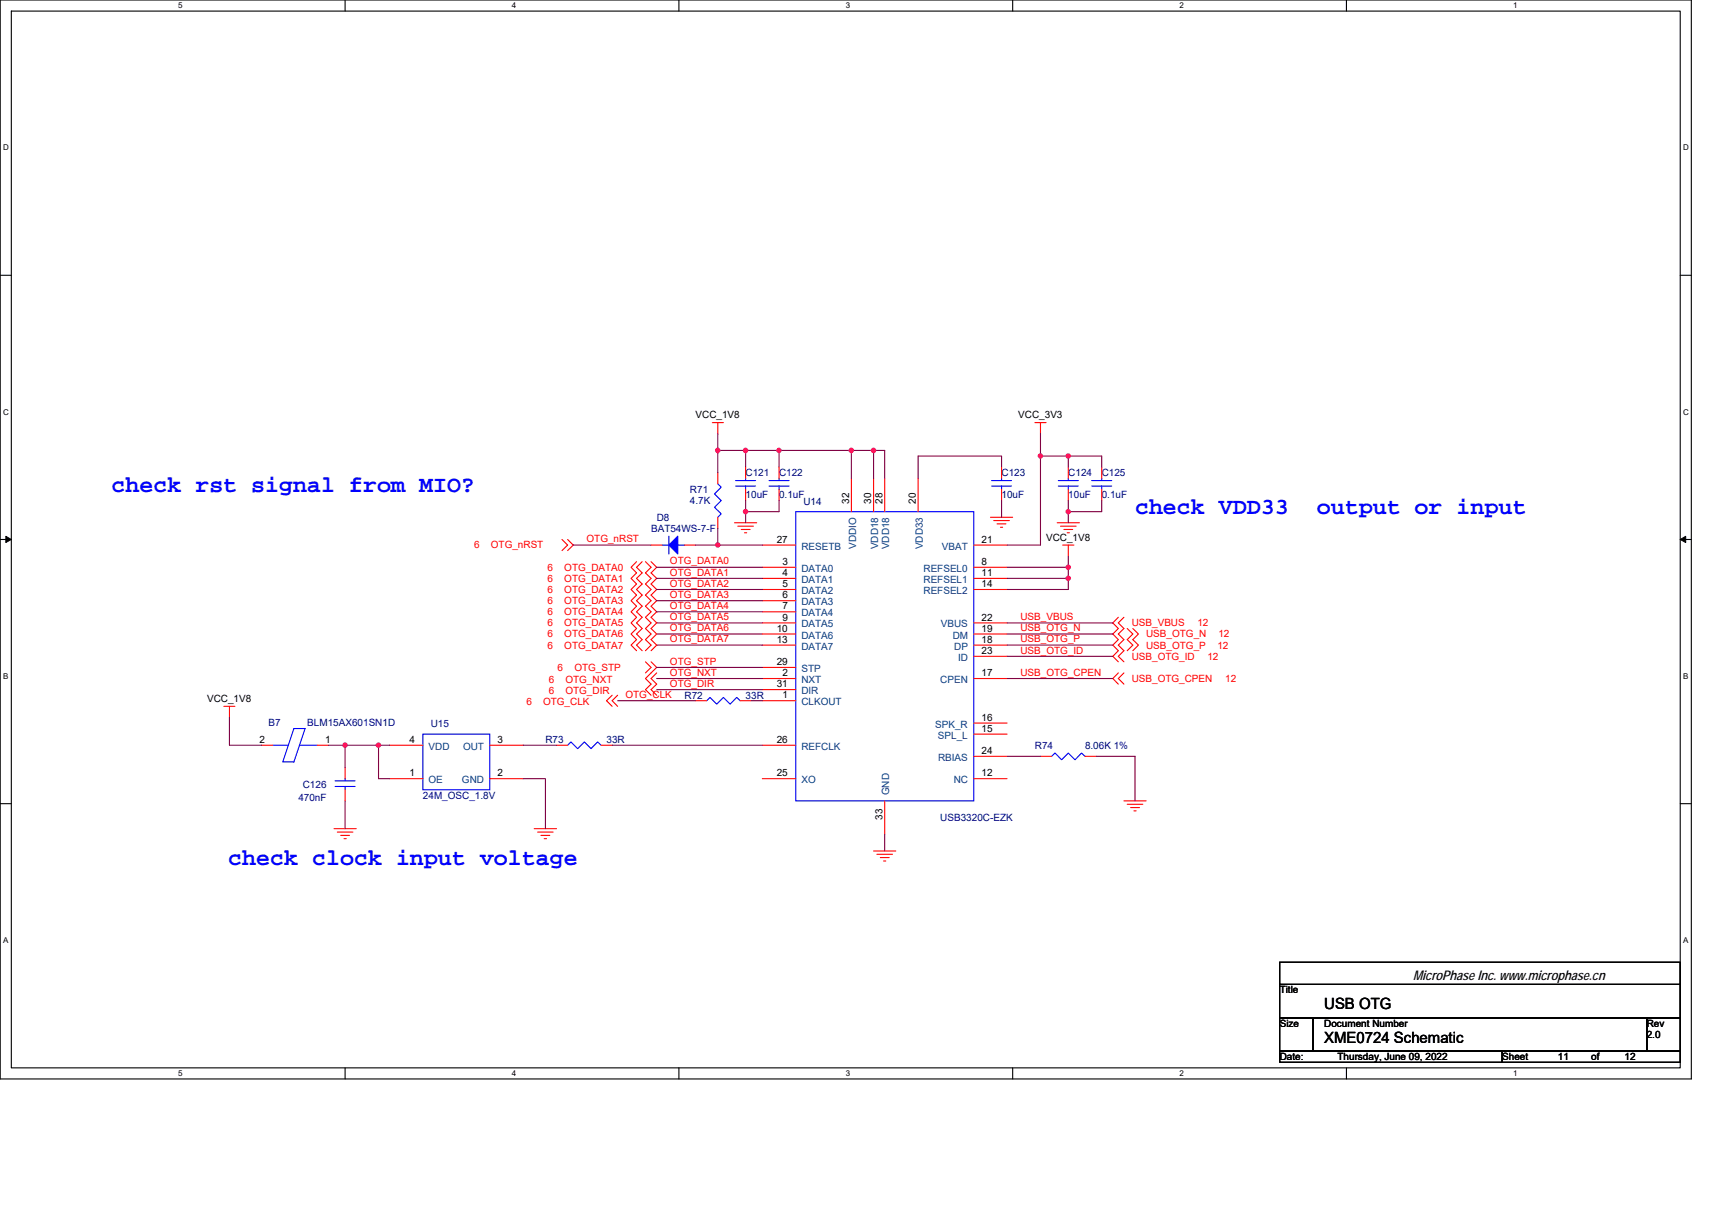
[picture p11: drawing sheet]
<svg xmlns="http://www.w3.org/2000/svg" width="297mm" height="210mm" viewBox="0 0 297 210" stroke-linecap="round" stroke-linejoin="round" font-family="sans-serif">
<path d="M0 0h293.5v187.2h-293.5zM2 1.9h289.5v183.4h-289.5z" fill="none" stroke="#000" stroke-width=".19"/>
<g fill="#fff">
<path d="M30.9 .2h.8v1.6h-.8z"/>
<path d="M30.9 185.5h.8v1.6h-.8z"/>
</g>
<path d="M59.9 0v1.9M59.9 185.3v1.9" fill="none" stroke="#000" stroke-width=".19"/>
<g fill="#fff">
<path d="M88.8 .2h.8v1.6h-.8z"/>
<path d="M88.8 185.5h.8v1.6h-.8z"/>
</g>
<path d="M117.8 0v1.9M117.8 185.3v1.9" fill="none" stroke="#000" stroke-width=".19"/>
<g fill="#fff">
<path d="M146.7 .2h.8v1.6h-.8z"/>
<path d="M146.7 185.5h.8v1.6h-.8z"/>
</g>
<path d="M175.7 0v1.9M175.7 185.3v1.9" fill="none" stroke="#000" stroke-width=".19"/>
<g fill="#fff">
<path d="M204.7 .2h.7v1.6h-.7z"/>
<path d="M204.7 185.5h.7v1.6h-.7z"/>
</g>
<path d="M233.6 0v1.9M233.6 185.3v1.9" fill="none" stroke="#000" stroke-width=".19"/>
<g fill="#fff">
<path d="M262.6 .2h.7v1.6h-.7z"/>
<path d="M262.6 185.5h.7v1.6h-.7z"/>
<path d="M.5 24.8h1v1.6h-1z"/>
<path d="M292 24.8h1v1.6h-1z"/>
<path d="M.5 70.7h1v1.5h-1z"/>
<path d="M292 70.7h1v1.5h-1z"/>
</g>
<path d="M0 47.8h2M291.5 47.8h2" fill="none" stroke="#000" stroke-width=".19"/>
<g fill="#fff">
<path d="M.5 116.5h.9v1.6h-.9z"/>
<path d="M292 116.5h.9v1.6h-.9z"/>
</g>
<path d="M0 93.6h2M291.5 93.6h2" fill="none" stroke="#000" stroke-width=".19"/>
<path d="M1 93.1l1 .5-1 .5zM291.5 93.6l1-.5v1z" fill="#000" stroke="#000" stroke-width=".17"/>
<g fill="#fff">
<path d="M.5 162.4h.9v1.5h-.9z"/>
<path d="M292 162.4h.9v1.5h-.9z"/>
</g>
<path d="M0 139.5h2M291.5 139.5h2M222 167h69.5v3.8h-69.5zM222 170.8h69.5v5.8h-69.5zM222 176.6h5.8v5.8h-5.8zM227.8 176.6h57.9v5.8h-57.9zM285.7 176.6h5.8v5.8h-5.8zM222 182.4h38.6v1.9h-38.6zM260.6 182.4h30.9v1.9h-30.9z" fill="none" stroke="#000" stroke-width=".19"/>
<g fill="none" stroke="#f00" stroke-width=".19">
<path d="M123.6 73.3h1.9M124.5 73.3v2M179.6 73.3h1.9M180.5 73.3v2M97.5 93.6l1 1-1 .9M98.5 93.6l1 1-1 .9M110.4 97.5l-.9 .9 .9 1-.9 1 .9 .9-.9 1 .9 1-.9 .9 .9 1-.9 1 .9 .9-.9 1 .9 1-.9 .9 .9 1-.9 1 .9 .9M111.4 97.5l-1 .9 1 1-1 1 1 .9-1 1 1 1-1 .9 1 1-1 1 1 .9-1 1 1 1-1 .9 1 1-1 1 1 .9M112 97.5l1 .9-1 1 1 1-1 .9 1 1-1 1 1 .9-1 1 1 1-1 .9 1 1-1 1 1 .9-1 1 1 1-1 .9M113 94.6h1.9M113 97.5l.9 .9-.9 1 .9 1-.9 .9 .9 1-.9 1 .9 .9-.9 1 .9 1-.9 .9 .9 1-.9 1 .9 .9-.9 1 .9 1-.9 .9M118.8 94.6h1.9"/>
<path d="M124.5 82v2M124.5 89.8v1.9M127.4 90.7h3.9M128 91.3h2.7M128.6 91.9h1.6M129.2 92.5h.4M129.4 81.1v1.9M129.4 84.9v2M132.3 94.6h5.8M132.3 98.4h5.8M135.2 81.1v1.9M135.2 84.9v2"/>
<path d="M147.7 83v5.8M151.6 83v5.8M153.5 83v5.8M159.3 83v5.8M168.9 94.6h5.8M168.9 98.4h5.8M171.8 89.8h3.9M172.4 90.3h2.7M173 90.9h1.5M173.6 91.5h.4M173.8 81.1v1.9M173.8 84.9v2"/>
<path d="M183.4 90.7h3.9M184 91.3h2.7M184.4 94.6h1.9M184.6 91.9h1.5M185.2 92.5h.3M185.4 94.6v1.9M185.4 81.1v1.9M185.4 84.9v2M191.2 81.1v1.9M191.2 84.9v2M112 114.9l1 .9-1 1M113 114.9l.9 .9-1.9 2 1 .9-1 1 1 .9"/>
<path d="M113.9 116.8l-.9 1 .9 .9-.9 1 .9 .9M132.3 119.7h5.8M132.3 117.8h5.8M132.3 115.8h5.8M132.3 100.4h5.8M132.3 102.3h5.8M132.3 104.2h5.8M132.3 106.2h5.8M132.3 108.1h5.8M132.3 110h5.8M132.3 112h5.8M168.9 117.8h5.8"/>
<path d="M168.9 108.1h5.8M168.9 100.4h5.8M168.9 102.3h5.8M168.9 110h5.8M168.9 112h5.8M168.9 113.9h5.8M194 107.1l-.9 1 .9 1-.9 .9 .9 1-.9 1 .9 .9-.9 1 .9 1M194 116.8l-.9 1 .9 .9M195 107.1l-1 1 1 1-1 .9 1 1-1 1 1 .9-1 1 1 1M195 116.8l-1 1 1 .9M195.6 109.1l1 .9-1 1 1 1-1 .9M196.6 109.1l.9 .9-.9 1 .9 1-.9 .9"/>
<path d="M38.8 122.6h2M39.8 122.6v1.9M45.4 129.3h1.9M55.1 129.3h1.9M59.9 133.2v1.9M59.9 137.1v1.9M67.6 135.1h5.8M67.6 129.3h5.8M85 135.1h5.8M85 129.3h5.8M96.6 129.3h1.9M104.3 129.3h1.9"/>
<path d="M106.2 120.7l-1 .9 1 1M107.2 120.7l-1 .9 1 1M120.7 121.6h1.9M128.4 121.6h1.9M132.3 121.6h5.8M132.3 129.3h5.8M132.3 135.1h5.8M153.5 139v5.8M168.9 135.1h5.8M168.9 127.4h5.8M168.9 125.5h5.8M168.9 131.3h5.8"/>
<path d="M180.5 131.3h2M188.3 131.3h1.9M195 139h3.9M195.6 139.6h2.7M58 143.8h3.8M58.5 144.4h2.7M59.1 145h1.5M59.7 145.5h.4M92.7 143.8h3.9M93.3 144.4h2.7M93.8 145h1.6M94.4 145.5h.4"/>
<path d="M151.6 147.7h3.8M152.1 148.3h2.8M152.7 148.8h1.6M153.3 149.4h.4M196.2 140.1h1.5M196.7 140.7h.4"/>
</g>
<g fill="none" stroke="#00f" stroke-width=".19">
<path d="M114.9 94.6h1.2M116.1 93v3.1M117.6 94.6h1.2M124.5 84l.6 .5-1.1 1.2 1.1 1.2-1.1 1.1 1.1 1.2-.6 .6M127.6 84.3h3.5M127.6 83.4h3.5M129.4 83v.4M129.4 84.3v.6M133.4 84.3h3.5M133.4 83.4h3.5M135.2 83v.4M135.2 84.3v.6"/>
<path d="M138.1 88.8h30.8v50.2h-30.8zM172 84.3h3.5M172 83.4h3.5M173.8 83v.4M173.8 84.3v.6M183.6 84.3h3.5M183.6 83.4h3.5M185.4 83v.4M185.4 84.3v.6M189.4 84.3h3.5M189.4 83.4h3.5M191.2 83v.4"/>
<path d="M191.2 84.3v.6M47.3 129.3h2.7M51 126.4h1.9l-1.9 5.8h-1.9zM52 129.3h3.1M58.1 136.5h3.5M58.1 135.5h3.5M59.9 135.1v.4M59.9 136.5v.6M73.4 127.4h11.6v9.7h-11.6zM98.5 129.3l.6-.5 1.1 1.1 1.2-1.1 1.1 1.1 1.2-1.1 .6 .5M122.6 121.6l.6-.6 1.2 1.2 1.1-1.2 1.2 1.2 1.1-1.2 .6 .6M182.5 131.3l.5-.6 1.2 1.1 1.2-1.1 1.1 1.1 1.2-1.1 .6 .6"/>
</g>
<path d="M116.1 94.6l1.5-1.6v3.1z" fill-rule="evenodd" fill="#00f" stroke="#00f" stroke-width=".19"/>
<g fill="none" stroke="#800040" stroke-width=".19">
<path d="M124.5 78.2h4.9M124.5 75.3v2.9M124.5 78.2v3.8M129.4 78.2v2.9M129.4 78.2h5.8M135.2 78.2v2.9M135.2 78.2h12.5M147.7 78.2v4.8M147.7 78.2h3.9M151.6 78.2h1.9v4.8M151.6 78.2v4.8M180.5 75.3v3.8"/>
<path d="M180.5 79.1v15.5h-5.8M180.5 79.1h4.9M99.5 94.6h13.5M113.9 98.4h18.4M120.7 94.6h3.8M124.5 94.6h7.8M124.5 91.7v2.9M129.4 88.8v1.9M135.2 86.9v1.9h-5.8v-1.9M173.8 86.9v2.9M173.8 81.1v-2h-14.5v3.9M174.7 98.4h10.7"/>
<path d="M185.4 86.9v1.9M185.4 88.8v1.9M185.4 81.1v-2h5.8v2M185.4 96.5v1.9M185.4 98.4v2M191.2 86.9v1.9h-5.8M113.9 108.1h18.4M113.9 106.2h18.4M113.9 102.3h18.4M113.9 100.4h18.4M113.9 112h18.4M113.9 110h18.4"/>
<path d="M113.9 115.8h18.4M113.9 119.7h18.4M113.9 104.2h18.4M113.9 117.8h18.4M174.7 108.1h18.4M174.7 110h18.4M174.7 112h18.4M174.7 113.9h18.4M174.7 117.8h18.4M174.7 100.4h10.7M185.4 100.4v1.9h-10.7M39.8 124.5v4.8h5.6"/>
<path d="M57 129.3h2.9M59.9 139v4.8M59.9 129.3v3.9M59.9 129.3h5.8M65.7 129.3h1.9M65.7 129.3v5.8h1.9M90.8 129.3h5.8M90.8 135.1h3.8v8.7M106.2 129.3h26.1M107.2 121.6h13.5M130.3 121.6h2M174.7 131.3h5.8"/>
<path d="M190.2 131.3h6.7v7.7M153.5 144.8v2.9"/>
</g>
<g fill="#f0f" stroke="#f0f" stroke-width=".19">
<circle cx="185.3" cy="88.8" r=".38"/>
<circle cx="180.5" cy="79.1" r=".38"/>
<circle cx="185.3" cy="79.1" r=".38"/>
<circle cx="129.4" cy="88.8" r=".38"/>
<circle cx="129.3" cy="78.2" r=".38"/>
<circle cx="135.1" cy="78.2" r=".38"/>
<circle cx="59.9" cy="129.3" r=".38"/>
<circle cx="65.7" cy="129.3" r=".38"/>
<circle cx="185.3" cy="98.4" r=".38"/>
<circle cx="185.3" cy="100.4" r=".38"/>
<circle cx="124.5" cy="94.6" r=".38"/>
<circle cx="124.5" cy="78.2" r=".38"/>
<circle cx="151.6" cy="78.2" r=".38"/>
<circle cx="147.7" cy="78.2" r=".38"/>
</g>
<g font-size="4" fill="#00f">
<text x="19.3" y="85.4">check rst signal from MIO?</text>
<text x="196.9" y="89.3">check VDD33</text>
<text x="228.5" y="89.3">output or input</text>
<text x="39.6" y="150.1">check clock input voltage</text>
</g>
<g font-size="2.7">
<text x="229.8" y="175.2">USB OTG</text>
<text x="229.8" y="181">XME0724 Schematic</text>
</g>
<text font-size="2.3" x="245.2" y="170.1">MicroPhase Inc. www.microphase.cn</text>
<g font-size="1.7">
<text x="120.7" y="72.6">VCC_1V8</text>
<text x="176.7" y="72.6">VCC_3V3</text>
<text x="147.3" y="87.4" transform="rotate(-90 147.3 87.4)">32</text>
<text x="151.2" y="87.4" transform="rotate(-90 151.2 87.4)">30</text>
<text x="153.1" y="87.4" transform="rotate(-90 153.1 87.4)">28</text>
<text x="158.9" y="87.4" transform="rotate(-90 158.9 87.4)">20</text>
<text x="134.8" y="94.2">27</text>
<text x="170.3" y="94.2">21</text>
<text x="181.5" y="93.8">VCC_1V8</text>
<text x="135.7" y="98">3</text>
<text x="135.7" y="100">4</text>
<text x="135.7" y="101.9">5</text>
<text x="170.3" y="98">8</text>
<text x="170.3" y="100">11</text>
<text x="170.3" y="101.9">14</text>
<text x="135.7" y="103.8">6</text>
<text x="135.7" y="105.8">7</text>
<text x="135.7" y="107.7">9</text>
<text x="170.3" y="107.7">22</text>
<text x="134.8" y="109.6">10</text>
<text x="134.8" y="111.5">13</text>
<text x="170.3" y="113.5">23</text>
<text x="170.3" y="111.5">18</text>
<text x="170.3" y="109.6">19</text>
<text x="134.8" y="119.3">31</text>
<text x="134.8" y="115.4">29</text>
<text x="135.7" y="117.3">2</text>
<text x="170.3" y="117.3">17</text>
<text x="35.9" y="121.8">VCC_1V8</text>
<text x="135.7" y="121.2">1</text>
<text x="170.3" y="125.1">16</text>
<text x="45" y="128.9">2</text>
<text x="56.4" y="128.9">1</text>
<text x="71.1" y="128.9">4</text>
<text x="86.3" y="128.9">3</text>
<text x="134.8" y="128.9">26</text>
<text x="170.3" y="130.9">24</text>
<text x="170.3" y="127">15</text>
<text x="71.1" y="134.7">1</text>
<text x="86.3" y="134.7">2</text>
<text x="134.8" y="134.7">25</text>
<text x="170.3" y="134.7">12</text>
<text x="153.1" y="142.2" transform="rotate(-90 153.1 142.2)">33</text>
<text x="222" y="172.4">Title</text>
<text x="222" y="178.2">Size</text>
<text x="229.8" y="178.2">Document Number</text>
<text x="285.7" y="178.2">Rev</text>
<text x="222" y="184">Date:</text>
<text x="232.1" y="184">Thursday, June 09, 2022</text>
<text x="260.6" y="184">Sheet</text>
<text x="270.3" y="184">11</text>
<text x="276.1" y="184">of</text>
<text x="281.9" y="184">12</text>
<text x="285.7" y="180.1">2.0</text>
</g>
<g font-size="1.7" fill="#000080">
<text x="129.4" y="82.6">C121</text>
<text x="135.2" y="82.6">C122</text>
<text x="173.8" y="82.6">C123</text>
<text x="185.4" y="82.6">C124</text>
<text x="191.2" y="82.6">C125</text>
<text x="119.7" y="85.5">R71</text>
<text x="119.7" y="87.4">4.7K</text>
<text x="129.4" y="86.5">10uF</text>
<text x="135.2" y="86.5">0.1uF</text>
<text x="139.4" y="87.6">U14</text>
<text x="173.8" y="86.5">10uF</text>
<text x="185.4" y="86.5">10uF</text>
<text x="191.2" y="86.5">0.1uF</text>
<text x="113" y="92.3">BAT54WS-7-F</text>
<text x="113.9" y="90.3">D8</text>
<text x="118.8" y="121.2">R72</text>
<text x="129.4" y="121.2">33R</text>
<text x="46.6" y="126">B7</text>
<text x="53.3" y="126">BLM15AX601SN1D</text>
<text x="74.7" y="126.2">U15</text>
<text x="94.6" y="128.9">R73</text>
<text x="105.2" y="128.9">33R</text>
<text x="179.6" y="129.9">R74</text>
<text x="188.3" y="129.9">8.06K 1%</text>
<text x="52.5" y="136.7">C126</text>
<text x="51.8" y="139">470nF</text>
<text x="73.4" y="138.6">24M_OSC_1.8V</text>
<text x="163.1" y="142.5">USB3320C-EZK</text>
</g>
<g font-size="1.7" fill="#f00">
<text x="82.3" y="95.2">6</text>
<text x="85.2" y="95.2">OTG_nRST</text>
<text x="101.8" y="94.1">OTG_nRST</text>
<text x="95" y="99">6</text>
<text x="95" y="101">6</text>
<text x="97.9" y="99">OTG_DATA0</text>
<text x="97.9" y="101">OTG_DATA1</text>
<text x="116.2" y="98">OTG_DATA0</text>
<text x="116.2" y="101.8">OTG_DATA2</text>
<text x="116.2" y="99.9">OTG_DATA1</text>
<text x="95" y="102.9">6</text>
<text x="95" y="104.8">6</text>
<text x="95" y="106.7">6</text>
<text x="97.9" y="102.9">OTG_DATA2</text>
<text x="97.9" y="104.8">OTG_DATA3</text>
<text x="97.9" y="106.7">OTG_DATA4</text>
<text x="116.2" y="107.6">OTG_DATA5</text>
<text x="116.2" y="105.7">OTG_DATA4</text>
<text x="116.2" y="103.8">OTG_DATA3</text>
<text x="177.1" y="107.6">USB_VBUS</text>
<text x="95" y="108.7">6</text>
<text x="95" y="110.6">6</text>
<text x="95" y="112.5">6</text>
<text x="97.9" y="108.7">OTG_DATA5</text>
<text x="97.9" y="110.6">OTG_DATA6</text>
<text x="97.9" y="112.5">OTG_DATA7</text>
<text x="116.2" y="111.5">OTG_DATA7</text>
<text x="116.2" y="109.5">OTG_DATA6</text>
<text x="177.1" y="109.5">USB_OTG_N</text>
<text x="177.1" y="111.5">USB_OTG_P</text>
<text x="177.1" y="113.4">USB_OTG_ID</text>
<text x="196.4" y="108.7">USB_VBUS</text>
<text x="198.9" y="110.6">USB_OTG_N</text>
<text x="198.9" y="112.5">USB_OTG_P</text>
<text x="207.7" y="108.7">12</text>
<text x="211.2" y="112.5">12</text>
<text x="211.4" y="110.6">12</text>
<text x="95.2" y="118.5">6</text>
<text x="96.7" y="116.4">6</text>
<text x="98.1" y="118.5">OTG_NXT</text>
<text x="99.6" y="116.4">OTG_STP</text>
<text x="116.2" y="117.3">OTG_NXT</text>
<text x="116.2" y="115.3">OTG_STP</text>
<text x="116.2" y="119.2">OTG_DIR</text>
<text x="177.1" y="117.3">USB_OTG_CPEN</text>
<text x="196.4" y="114.5">USB_OTG_ID</text>
<text x="196.4" y="118.3">USB_OTG_CPEN</text>
<text x="209.5" y="114.5">12</text>
<text x="212.6" y="118.3">12</text>
<text x="91.4" y="122.4">6</text>
<text x="94.2" y="122.4">OTG_CLK</text>
<text x="95.2" y="120.5">6</text>
<text x="98.1" y="120.5">OTG_DIR</text>
<text x="108.5" y="121.1">OTG_CLK</text>
</g>
<g font-size="1.7" fill="#004080">
<text x="139" y="95.4">RESETB</text>
<text x="148.5" y="95.2" transform="rotate(-90 148.5 95.2)">VDDIO</text>
<text x="152.4" y="95.3" transform="rotate(-90 152.4 95.3)">VDD18</text>
<text x="154.3" y="95.3" transform="rotate(-90 154.3 95.3)">VDD18</text>
<text x="160.1" y="95.3" transform="rotate(-90 160.1 95.3)">VDD33</text>
<text x="163.4" y="95.4">VBAT</text>
<text x="139" y="99.2">DATA0</text>
<text x="139" y="101.2">DATA1</text>
<text x="160.2" y="99.2">REFSEL0</text>
<text x="160.2" y="101.2">REFSEL1</text>
<text x="139" y="103.1">DATA2</text>
<text x="139" y="105">DATA3</text>
<text x="139" y="107">DATA4</text>
<text x="160.2" y="103.1">REFSEL2</text>
<text x="139" y="108.9">DATA5</text>
<text x="139" y="110.8">DATA6</text>
<text x="139" y="112.7">DATA7</text>
<text x="163.2" y="108.9">VBUS</text>
<text x="165.3" y="110.8">DM</text>
<text x="165.6" y="112.7">DP</text>
<text x="139" y="118.5">NXT</text>
<text x="139" y="116.6">STP</text>
<text x="163.1" y="118.5">CPEN</text>
<text x="166.2" y="114.7">ID</text>
<text x="139" y="122.4">CLKOUT</text>
<text x="139" y="120.5">DIR</text>
<text x="74.4" y="130.1">VDD</text>
<text x="80.3" y="130.1">OUT</text>
<text x="139" y="130.1">REFCLK</text>
<text x="162.3" y="126.3">SPK_R</text>
<text x="162.7" y="128.2">SPL_L</text>
<text x="74.4" y="135.9">OE</text>
<text x="80.2" y="135.9">GND</text>
<text x="139" y="135.9">XO</text>
<text x="162.7" y="132">RBIAS</text>
<text x="165.5" y="135.9">NC</text>
<text x="154.3" y="138" transform="rotate(-90 154.3 138)">GND</text>
</g>
<g font-size="1.4">
<text x="30.9" y="1.5">5</text>
<text x="88.8" y="1.5">4</text>
<text x="146.7" y="1.5">3</text>
<text x="204.7" y="1.5">2</text>
<text x="262.6" y="1.5">1</text>
<text x=".5" y="26.1">D</text>
<text x="292" y="26.1">D</text>
<text x=".5" y="71.9">C</text>
<text x="292" y="71.9">C</text>
<text x=".5" y="117.8">B</text>
<text x="292" y="117.8">B</text>
<text x=".5" y="163.6">A</text>
<text x="292" y="163.6">A</text>
<text x="30.9" y="186.8">5</text>
<text x="88.8" y="186.8">4</text>
<text x="146.7" y="186.8">3</text>
<text x="204.7" y="186.8">2</text>
<text x="262.6" y="186.8">1</text>
</g>
</svg>
